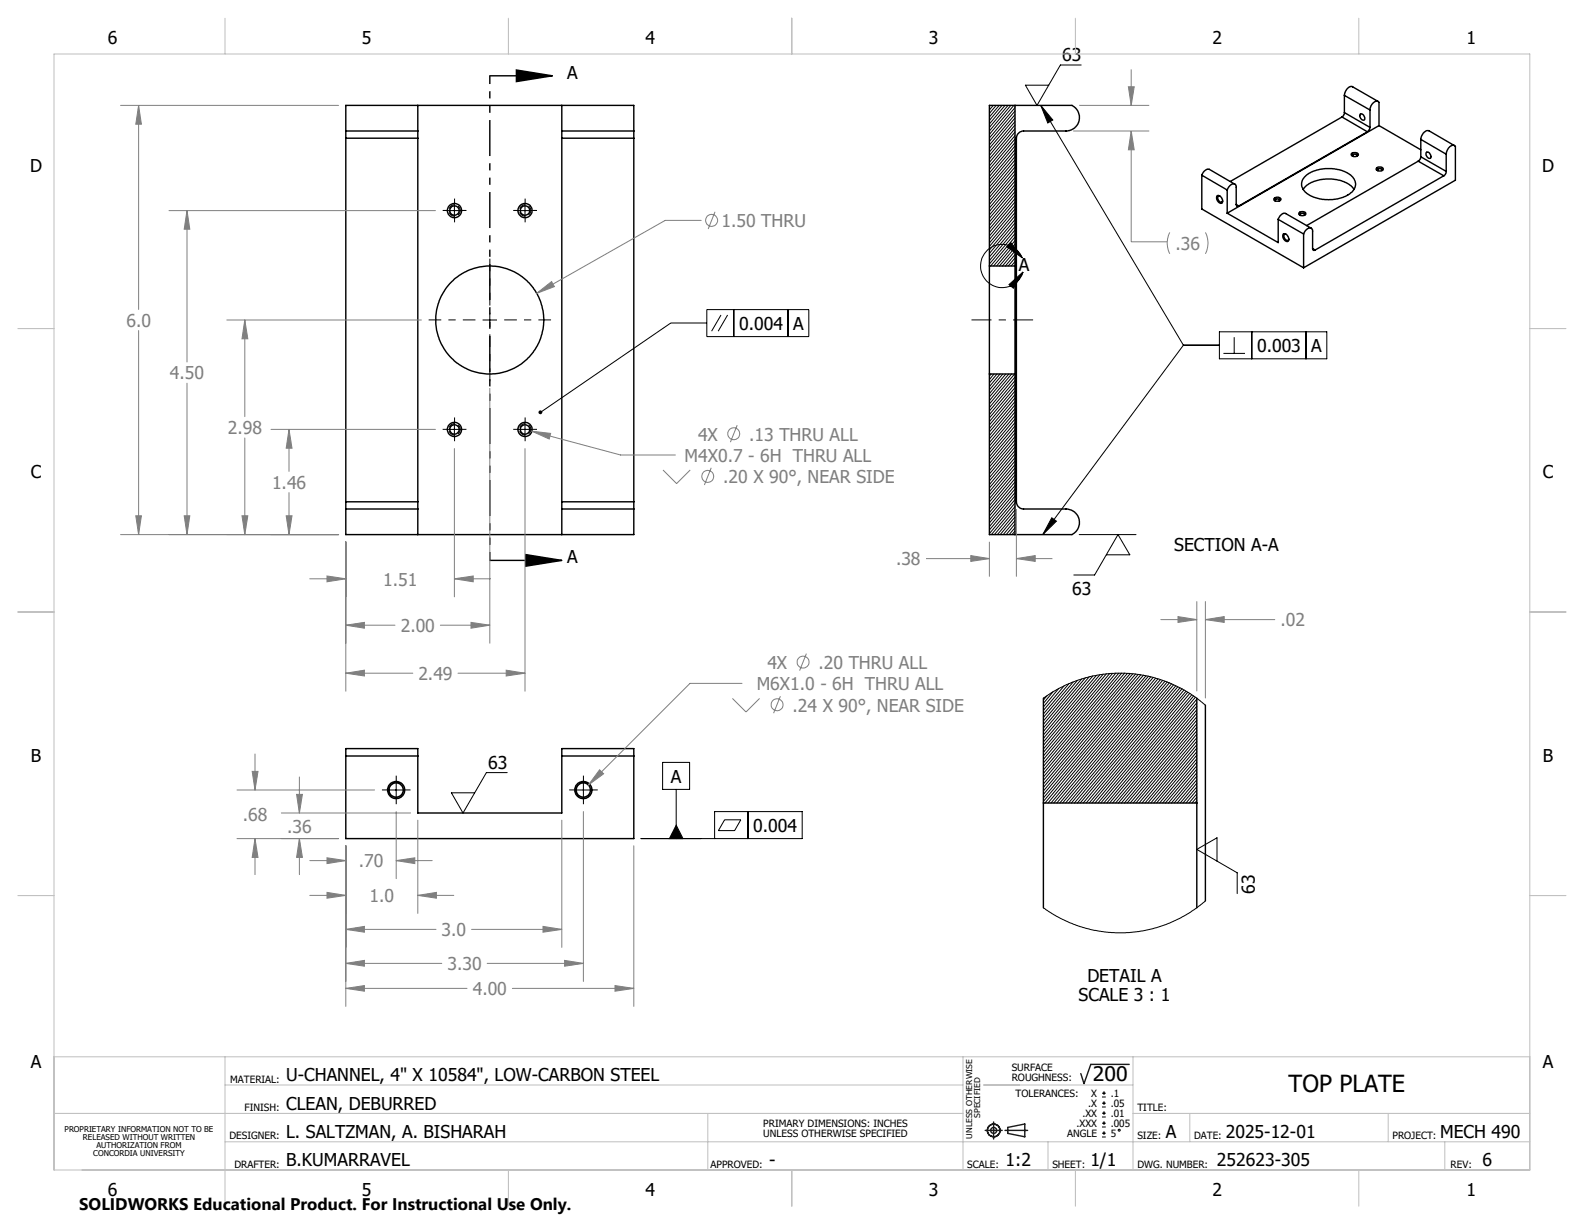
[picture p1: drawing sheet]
<svg xmlns="http://www.w3.org/2000/svg" width="279mm" height="216mm" viewBox="0 0 279 216" stroke-linecap="round" stroke-linejoin="round" font-family="sans-serif">
<g fill="none" stroke="#000" stroke-width=".25">
<path d="M73.7 18.6v4.5M86.4 13.4h11M91.1 12.3l6.3 1.1-6.3 1zM99.1 18.6v4.5M179 18.6v28.3M237.1 16.8l.2-.6 .3-.5 .4-.4 .4-.1 4.7 2.7M237.1 19.9v.3l-.4 .4M237.1 16.8l4.6 2.6M237.1 19.9l4.6 2.6M237.1 16.8v3.1M241.7 19.4l.1-.7 .5-.6a.61 .61 0 0 1 .9 0v4.1M241.7 19.4v3.1"/>
<path d="M61 23.1v-4.5h50.8v4.5M61 23.1v1.3M61 24.4v64.1M61 23.1h12.7M61 24.4h12.7M73.7 23.1v1.3M73.7 24.4v64.1M99.1 23.1v1.3M99.1 24.4v64.1M99.1 23.1h12.7M99.1 24.4h12.7M111.8 23.1v1.3"/>
<path d="M111.8 24.4v64.1M212 30.9l.5-.8 .3-.2 .5-.1 4.5 2.7M212 30.9v6l17.9 10.3M212 30.9l4.5 2.6M214.7 34.6l.2-.1 .3 .1 .3 .3 .2 .6a.47 .47 0 0 1-.6 .3 .47 .47 0 0 1-.4-.5l-.1-.2zM215.2 34.6a.39 .39 0 0 0-.5 .2 .39 .39 0 0 0 .2 .5l.1 .1a.34 .34 0 0 0 .3 .3 .34 .34 0 0 0 .4-.3M216.5 33.5l.2-.6 .6-.4a.49 .49 0 0 1 .6 0 .49 .49 0 0 1 .2 .5v3.1M216.5 37.6l9 5.2v-4.1M216.5 33.5v4.1M218.1 36.1a.3 .3 0 0 0 .1 .2 .3 .3 0 0 0 .3 0M218.1 36.1l.4 .2M224.7 35l.5-.2h.3a.36 .36 0 0 1 .4 .4 .36 .36 0 0 1-.5 .3h-.3a.4 .4 0 0 1-.4-.5z"/>
<path d="M225 35.5a.33 .33 0 0 1 .1-.4 .33 .33 0 0 1 .4 0l.2 .2v.2M225.5 38.7l.5-.8 .2-.2 .5-.1 4.6 2.7M225.5 38.7l4.4 2.6M229.1 37.5l.5-.2 .4 .1a.36 .36 0 0 1 .3 .4 .36 .36 0 0 1-.5 .2h-.4a.32 .32 0 0 1-.3-.5zM229.4 38a.31 .31 0 0 1 .1-.4 .31 .31 0 0 1 .4 0l.2 .2v.2M229.9 33.4l.6-.7 .8-.5 1.6-.5 1-.1h1l1.7 .3 1.4 .7 .8 .8M230.2 31.2l.7-.6 1.4-.6 1.4-.3h1.2l1.2 .2 1.3 .5 .8 .4 .7 .9a1.98 1.98 0 0 1-1.1 2.7l-.8 .4-1.1 .3-1.5 .1h-1.1l-1.6-.4-1.3-.8a1.81 1.81 0 0 1-.2-2.8zM236.7 20.6l4.5 2.6M236.7 20.6l-19.7 11.4M238.4 27.1l.3-.2 .8 .2a.33 .33 0 0 1 0 .4 .33 .33 0 0 1-.4 .1h-.4a.34 .34 0 0 1-.3-.5zM238.6 27.6a.37 .37 0 0 1 .2-.4 .37 .37 0 0 1 .5 .1l.1 .1-.1 .2M239.9 20.1h.4l.4 .5a.38 .38 0 0 1-.2 .6 .38 .38 0 0 1-.5-.4l-.1-.3z"/>
<path d="M241.2 23.2l-22.7 13.1M241.7 22.5l-.1 .3-.4 .4M242.8 29.7l.2-.2h.4a.39 .39 0 0 1 .6 .3 .39 .39 0 0 1-.6 .4l-.3-.1a.32 .32 0 0 1-.3-.4zM243 30.1a.36 .36 0 0 1 .2-.4 .36 .36 0 0 1 .5 .1v.3M243.2 22.2l-26.7 15.4M243.2 22.2l7.4 4.2M250.2 28.4l4.5 2.6M250.2 28.4l-19.7 11.4M250.6 24.6l.1-.5 .3-.6 .6-.4 .4-.1 4.5 2.7M250.6 27.7l-.1 .4-.3 .3M250.6 24.6l4.5 2.6M250.6 27.7l4.5 2.5"/>
<path d="M250.6 24.6v3.1M251.6 26.8l.5 .1 .2 .5a.36 .36 0 0 1 0 .5 .36 .36 0 0 1-.6-.2l-.2-.4zM254.7 31l-22.7 13.1M255.1 30.2l-.1 .4-.3 .4M255.1 27.2l.4-1.1 .5-.4a.48 .48 0 0 1 .7 .1v6l-26.8 15.4M255.1 27.2v3M174.5 46.9v19.1M174.5 46.9v-28.3h14.6a2.38 2.38 0 0 1 1.2 2.7 2.38 2.38 0 0 1-2.3 1.8h-7.4a1.33 1.33 0 0 0-1.3 1.3v64.1a1.26 1.26 0 0 0 1.3 1.3h7.4a2.38 2.38 0 0 1 2.3 1.8 2.38 2.38 0 0 1-1.2 2.7h-14.6v-28.3M174.5 46.9h4.5M179 46.9v19.1M226.3 41.3l.3-.1 .3 .1 .4 .5v.4a.38 .38 0 0 1-.3 .4 .38 .38 0 0 1-.4-.2l-.3-.6zM226.8 41.3a.39 .39 0 0 0-.4 .3 .39 .39 0 0 0 .2 .4l.2 .3a.29 .29 0 0 0 .3 .2 .29 .29 0 0 0 .2-.3"/>
<path d="M229.9 41.3l.4-.6 .4-.4a.51 .51 0 0 1 .6-.1 .51 .51 0 0 1 .2 .6v3.1M229.9 41.3v5.9M231.5 43.9a.28 .28 0 0 0 .2 .2 .28 .28 0 0 0 .3 0M231.5 43.9l.5 .2M174.5 66h4.5M179 66v28.3M61 89.8v4.5h50.8v-4.5M61 88.5v1.3M61 89.8h12.7M61 88.5h12.7M73.7 89.8v4.5M73.7 88.5v1.3"/>
<path d="M86.4 98.8h12.7M92.7 97.8l6.4 1-6.4 1.1zM99.1 89.8v4.5M99.1 88.5v1.3M99.1 89.8h12.7M99.1 88.5h12.7M111.8 88.5v1.3M61 133.3v-1.3h12.7v1.3M61 133.3h12.7M61 133.3v14.6h50.8v-14.6M73.7 133.3v10.1h25.4v-10.1M99.1 133.3v-1.3h12.7v1.3"/>
<path d="M99.1 133.3h12.7M184 123.2v18.4M211.1 123.2v18.4M212.6 124.4v34.5M184 141.6v18.5M184 141.6h27.1M211.1 141.6v18.5"/>
<circle cx="80.2" cy="37.1" r=".82"/>
<circle cx="80.2" cy="37.1" r="1.25"/>
<circle cx="92.6" cy="37.1" r=".82"/>
<circle cx="92.6" cy="37.1" r="1.25"/>
<circle cx="86.4" cy="56.4" r="9.5"/>
<circle cx="80.2" cy="75.8" r=".82"/>
<circle cx="80.2" cy="75.8" r="1.24"/>
<circle cx="92.6" cy="75.8" r=".82"/>
<circle cx="92.6" cy="75.8" r="1.24"/>
<circle cx="69.9" cy="139.3" r="1.25"/>
<circle cx="69.9" cy="139.4" r="1.51"/>
<circle cx="102.9" cy="139.3" r="1.25"/>
<circle cx="102.9" cy="139.4" r="1.52"/>
</g>
<g fill="none" stroke="#000" stroke-width=".18">
<path d="M174.7 18.6l-.2 .2M175.2 18.6l-.7 .8M175.7 18.6l-1.2 1.4M176.2 18.6l-1.7 2M176.7 18.6l-2.2 2.6M177.3 18.6l-2.8 3.3M177.8 18.6l-3.3 3.9M178.3 18.6l-3.8 4.5M178.8 18.6l-4.3 5.1M179 19l-4.5 5.3M179 19.6l-4.5 5.3M183.6 18.6l2.1 2.6-.9 .5z"/>
<path d="M183.6 18.6l25.1 42.3M190.7 11.5h-3.7l-4.1 7.1-2-3.6h4.1M78.9 37.1h2.5M80.2 35.9v2.5M91.3 37.1h2.6M92.6 35.9v2.5M179 20.2l-4.5 5.4M179 20.8l-4.5 5.4M179 21.4l-4.5 5.4M179 22l-4.5 5.4M179 22.7l-4.5 5.3M179 23.3l-4.5 5.3"/>
<path d="M179 23.9l-4.5 5.4M179 24.5l-4.5 5.4M179 25.2l-4.5 5.3M179 25.8l-4.5 5.3M179 26.4l-4.5 5.4M179 27l-4.5 5.3M179 27.6l-4.5 5.4M179 28.2l-4.5 5.4M179 28.9l-4.5 5.3M179 29.5l-4.5 5.3M179 30.1l-4.5 5.4M179 30.7l-4.5 5.4"/>
<path d="M179 31.3l-4.5 5.4M179 31.9l-4.5 5.4M179 32.6l-4.5 5.3M179 33.2l-4.5 5.3M179 33.8l-4.5 5.4M179 34.4l-4.5 5.4M179 35l-4.5 5.4M179 35.6l-4.5 5.4M179 36.3l-4.5 5.3M179 36.9l-4.5 5.3M179 37.5l-4.5 5.4M179 38.1l-4.5 5.4"/>
<path d="M179 38.7l-4.5 5.4M179 39.3l-4.5 5.4M179 40l-4.5 5.3M85.1 56.4h2.6M86.4 55.2v2.5M124.7 54.6h18v4.8h-18zM124.7 57h-6.4l-23 15.7M127.2 55.6l-1.7 2.8M128.3 55.6l-1.6 2.8M129.4 54.6v4.8M139 54.6v4.8M178 50.2l2.4-2.2-1.6 2.8z"/>
<path d="M178.3 42.8l2 2.7-2.7-2zM179 40.6l-4.5 5.4M179 41.2l-4.5 5.4M179 41.8l-4.3 5.1M179 42.4l-3.7 4.5M179 43l-3.2 3.9M179 43.7l-2.7 3.2M179 44.3l-2.2 2.6M179 44.9l-1.7 2M179 45.5l-1.2 1.4M179 46.1l-.6 .8M179 46.7l-.1 .2"/>
<path d="M180.3 45.5a3.8 3.8 0 0 0-6-1.5 3.8 3.8 0 0 0 .4 6.1 3.8 3.8 0 0 0 5.7-2.1M215.1 58.5h18.9v4.8h-18.9zM217.7 59.5v2.8M220.8 58.5v4.8M230.4 58.5v4.8M78.9 75.7h2.5M80.2 74.5v2.5M91.3 75.7h2.6M92.6 74.5v2.5M174.8 66l-.3 .3M175.3 66l-.8 1M175.9 66l-1.4 1.6"/>
<path d="M176.4 66l-1.9 2.2M176.9 66l-2.4 2.8M177.4 66l-2.9 3.4M177.9 66l-3.4 4M178.4 66l-3.9 4.7M179 66l-4.5 5.3M179 66.5l-4.5 5.4M179 67.1l-4.5 5.4M179 67.7l-4.5 5.4M179 68.4l-4.5 5.3M179 69l-4.5 5.4M179 69.6l-4.5 5.4"/>
<path d="M179 70.2l-4.5 5.4M179 70.8l-4.5 5.4M179 71.4l-4.5 5.4M179 72.1l-4.5 5.3M179 72.7l-4.5 5.4M179 73.3l-4.5 5.4M179 73.9l-4.5 5.4M179 74.5l-4.5 5.4M179 75.1l-4.5 5.4M179 75.8l-4.5 5.3M179 76.4l-4.5 5.4M179 77l-4.5 5.4"/>
<path d="M179 77.6l-4.5 5.4M179 78.2l-4.5 5.4M179 78.8l-4.5 5.4M179 79.5l-4.5 5.3M208.7 60.9h6.4M208.7 60.9l-24.8 33.4M215.8 62.3h3.8M179 80.1l-4.5 5.4M179 80.7l-4.5 5.4M179 81.3l-4.5 5.4M179 82l-4.5 5.3M179 82.5l-4.5 5.4"/>
<path d="M179 83.2l-4.5 5.3M179 83.8l-4.5 5.4M179 84.4l-4.5 5.4M179 85l-4.5 5.4M179 85.7l-4.5 5.3M179 86.3l-4.5 5.4M179 86.9l-4.5 5.4M179 87.5l-4.5 5.4M179 88.1l-4.5 5.4M179 88.7l-4.5 5.4M179 89.4l-4.1 4.9M179 90l-3.6 4.3"/>
<path d="M179 90.6l-3.1 3.7M179 91.2l-2.6 3.1M179 91.8l-2 2.5M179 92.4l-1.5 1.9M179 93.1l-1 1.2M179 93.7l-.5 .6M185.5 91.3l.8 .6-2.4 2.4zM190.4 94.3h10M195.2 97.9h4.1l-2.1-3.6-4.1 7.1h-3.7M190.8 119.8l-6.8 8M191.5 119.6l-7.5 8.8M192.1 119.4l-8.1 9.6"/>
<path d="M192.8 119.2l-8.8 10.4M193.4 119.1l-9.4 11.1M194 119l-10 11.9M194.6 118.9l-10.6 12.6M195.2 118.9l-11.2 13.2M195.7 118.8l-11.7 13.9M196.3 118.8l-12.3 14.5M196.8 118.7l-12.8 15.2M197.3 118.7l-13.3 15.9M197.8 118.7l-13.8 16.5M198.4 118.7l-14.4 17.1M198.9 118.8l-14.9 17.6"/>
<path d="M199.4 118.8l-15.4 18.3M199.8 118.9l-15.8 18.8M200.3 118.9l-16.3 19.4M200.8 119l-16.8 19.9M201.2 119l-17.2 20.5M201.7 119.1l-17.7 21M202.1 119.2l-18.1 21.6M202.6 119.3l-18.6 22.1M203 119.4l-18.7 22.2M203.4 119.5l-18.5 22.1M203.8 119.6l-18.4 22M204.3 119.7l-18.4 21.9"/>
<path d="M204.7 119.9l-18.3 21.7M68.6 139.3h2.6M69.9 138.1v2.5M89.5 136.3h-3.7l-4.1 7.1-2.1-3.6h4.1M101.6 139.3h2.6M102.9 138.1v2.5M116.9 134.5h4.7v4.7h-4.7zM119.3 139.2v8.7M184 123.2l2.8-1.8 3.5-1.5 2-.6 2.3-.4 3.9-.2 3.9 .5 3.9 1.2 3.6 1.9 2.7 2.1M184.7 122.7l-.7 .8M185.8 122l-1.8 2.1M186.8 121.4l-2.8 3.3"/>
<path d="M187.7 121l-3.7 4.3M188.5 120.6l-4.5 5.3M189.3 120.3l-5.3 6.2M190 120l-6 7.2M205.1 120l-18.2 21.6M205.5 120.2l-18.1 21.4M205.9 120.3l-17.9 21.3M206.3 120.4l-17.8 21.2M206.7 120.6l-17.7 21M207 120.8l-17.5 20.8M207.4 121l-17.4 20.6M207.8 121.1l-17.3 20.5"/>
<path d="M208.1 121.3l-17 20.3M208.5 121.5l-16.9 20.1M208.8 121.7l-16.7 19.9M209.2 121.9l-16.6 19.7M209.5 122.1l-16.4 19.5M209.9 122.3l-16.2 19.3M210.2 122.6l-16 19M210.5 122.8l-15.8 18.8M210.9 123l-15.7 18.6M211.1 123.3l-15.4 18.3M211.1 124l-14.8 17.6M211.1 124.6l-14.3 17"/>
<path d="M211.1 125.2l-13.8 16.4M211.1 125.8l-13.3 15.8M211.1 126.4l-12.8 15.2M211.1 127l-12.3 14.6M211.1 127.7l-11.7 13.9M211.1 128.3l-11.2 13.3M211.1 128.9l-10.7 12.7M211.1 129.5l-10.2 12.1M211.1 130.1l-9.7 11.5M211.1 130.7l-9.1 10.9M211.1 131.4l-8.6 10.2M211.1 132l-8.1 9.6"/>
<path d="M211.1 132.6l-7.6 9M211.1 133.2l-7.1 8.4M211.1 133.8l-6.6 7.8M211.1 134.4l-6 7.2M211.1 135.1l-5.5 6.5M211.1 135.7l-5 5.9M211.1 136.3l-4.5 5.3M211.1 136.9l-4 4.7M211.1 137.5l-3.5 4.1M211.1 138.1l-2.9 3.5M211.1 138.8l-2.4 2.8M211.1 139.4l-1.9 2.2"/>
<path d="M113.1 147.9h28.4v-4.7h-15.5v4.7M119.3 145.6l1.2 2.3h-2.4zM127.8 144.6h2.9l-1.1 1.9h-2.9zM131.9 143.2v4.7M211.1 140l-1.4 1.6M211.1 140.6l-.8 1M211.1 141.3l-.4 .3M212.6 158.9l-2.9 2.2-3.4 1.7-3.7 1.2-1.8 .3-2.3 .2-3.6-.1-2-.3-2.4-.7-3.6-1.5-2.9-1.8M214.7 151.9v-4.1l-3.6 2 7.1 4.2v3.6M194.4 193.5h.7M194.4 192.8h.7M194.4 195.3h.7"/>
<path d="M194.4 194.6h.7M194.4 197h.7M194.4 196.4h.7M194.4 198.8h.7M194.4 198.1h.7M194.4 199.9h.7M194.7 192.5v.6M194.7 194.2v.7M194.7 196v.7M194.7 197.8v.6M194.7 199.5v.7M194.4 200.6h.7"/>
<circle cx="197.4" cy="199.4" r=".16"/>
</g>
<g fill="none" stroke="#808080" stroke-width=".18">
<path d="M21.3 18.6h38.4M24.4 18.6l.5 3.3h-.9zM24.4 18.6v36M190.4 18.6h12.3M199 15.3h1.1l-.6 3.3zM199.5 12.2v6.4M29.8 37.1h47M33 37.1l.5 3.3h-1zM33 37.1v26.8M123.7 38.9h-6.4l-22.6 12.9M126.1 37.4l-1.2 3M189.3 23.1h13.4"/>
<path d="M199.5 23.1l.6 3.3h-1.1zM199.5 23.1v19.6h6.4M24.4 58.3v36M40 56.4h34.3M43.2 56.4l.5 3.4h-1zM43.2 56.4v17.1M94.7 51.8l2.6-2.1 .5 .9zM206.3 41a4.1 4.1 0 0 0 0 3.8M212.6 41a4.1 4.1 0 0 1 0 3.8M33 67.6v26.7M43.2 77.3v17M47.8 75.7h29"/>
<path d="M51 75.7l.5 3.4h-1zM51 75.7v7.4M80.2 79.1v26.2M86.4 68.5v45M92.6 79.1v42.8M93.8 76.1l3.3 .3-.2 1zM93.8 76.1l15.7 4.2h9.6M130 75l-1.2 3M21.3 94.3h38.4M24 91h.9l-.5 3.3zM32.5 91h1l-.5 3.3zM42.7 91h1l-.5 3.3z"/>
<path d="M50.5 91h1l-.5 3.3zM51 86.9v7.4M61 95.6v26.3M116.9 82.9l2.4 2.4 2.4-2.4M125.4 82.5l-1.2 3M163.3 98.5h11.2M171.2 98l3.3 .5-3.3 .5zM174.5 95.6v6.1M179.3 98.5l3.3-.5v1zM179.3 89.8v11.9M179.3 98.5h6.3M54.6 102.1h6.4"/>
<path d="M57.7 101.6l3.3 .5-3.3 .5zM61 110.3l3.3-.5v1zM61 118.7l3.3-.5v1zM61 110.3h8.7M61 118.7h11.8M77.7 110.3h8.7M80.2 102.1l3.3-.5v1zM80.2 102.1h6.3M80.8 118.7h11.8M83.1 109.8l3.3 .5-3.3 .5zM89.3 118.2l3.3 .5-3.3 .5zM142.2 115.3l-1.2 3"/>
<path d="M204.8 109.3h6.3M207.8 108.8l3.3 .5-3.3 .5zM211.1 106.1v15.8M212.6 109.3l3.3-.5v1zM212.6 106.1v17M212.6 109.3h12.3M41.8 139.3h24.3M44.5 136.1h1l-.5 3.2zM45 133v6.3M52.8 137.1v6.3M105.8 135.8l.7 .7-2.7 2zM129.2 123.2l2.4 2.4 2.4-2.4"/>
<path d="M130.9 120.5h-9.2l-17.9 18M137.7 122.8l-1.2 3M41.8 147.9h17.9M45 147.9l.5 3.3h-1zM45 147.9v6.4M49.6 143.4h22.8M52.3 140.1h1l-.5 3.3zM52.8 147.9l.5 3.3h-1zM52.8 147.9v6.4M54.6 151.8h6.4M54.6 157.9h6.4M57.7 151.3l3.3 .5-3.3 .5z"/>
<path d="M57.7 157.4l3.3 .5-3.3 .5zM61 149.2v28.3M69.9 151.8l3.3-.5v1zM69.9 143.2v11.8M69.9 151.8h6.3M73.7 157.9l3.3-.5v1zM73.7 144.7v16.4M73.7 157.9h6.3M99.1 144.7v22.4M102.9 143.2v29.9M111.8 149.2v28.3M61 169.9l3.3-.5v1z"/>
<path d="M61 163.9l3.3-.5v1zM61 174.3l3.3-.5v1zM61 169.9h16.9M61 163.9h15.9M61 174.3h21.4M83.2 163.9h15.9M85.9 169.9h17M90.4 174.3h21.4M95.8 163.4l3.3 .5-3.3 .5zM99.6 169.4l3.3 .5-3.3 .5zM108.5 173.8l3.3 .5-3.3 .5z"/>
<circle cx="125.5" cy="38.9" r="1.06"/>
<circle cx="129.4" cy="76.5" r="1.06"/>
<circle cx="124.8" cy="84" r="1.06"/>
<circle cx="141.7" cy="116.8" r="1.05"/>
<circle cx="137.1" cy="124.3" r="1.06"/>
</g>
<path d="M224.9 35.1v.3M225 35l-.1 .1M229.3 37.6v.3M229.4 37.6h-.1M238.5 27.2l.1 .3M238.6 27.1l-.1 .1M242.9 29.8l.1 .3M243 29.7l-.1 .1" fill="none" stroke="#000" stroke-width=".18" stroke-dasharray="1.3 .6" stroke-linecap="butt"/>
<path d="M225.7 35.4a.33 .33 0 0 0 0-.4 .33 .33 0 0 0-.4-.1l-.3 .1M230.1 37.9a.33 .33 0 0 0 0-.4 .33 .33 0 0 0-.4 0l-.3 .1M239.4 27.5a.33 .33 0 0 0-.1-.4 .33 .33 0 0 0-.4 0h-.3M243.8 30.1a.33 .33 0 0 0-.1-.5 .33 .33 0 0 0-.4 0l-.3 .1" fill="none" stroke="#000" stroke-width=".18" stroke-dasharray="1.3 .6" stroke-dashoffset=".6" stroke-linecap="butt"/>
<path d="M81.2 37.1a1 1 0 0 0-1.5-.9 1 1 0 0 0-.1 1.7 1 1 0 0 0 1.6-.6v-.2M93.6 37.1a1 1 0 0 0-1.4-.9 1 1 0 0 0-.2 1.7 1 1 0 0 0 1.6-.6v-.2M81.2 75.7a1 1 0 0 0-1.5-.9 1 1 0 0 0-.1 1.7 1 1 0 0 0 1.6-.6v-.2M93.6 75.7a1 1 0 0 0-1.4-.9 1 1 0 0 0-.2 1.7 1 1 0 0 0 1.6-.6v-.2" fill="none" stroke="#000" stroke-width=".18" stroke-dasharray="1.3 .6" stroke-dashoffset=".4" stroke-linecap="butt"/>
<g fill="none" stroke="#191924" stroke-width=".25">
<path d="M173.8 199.4h3M175.3 197.9v3M177.3 199.4h4M177.8 198.9l3-.6v2.2l-3-.6zM199.2 187.7h-6.8l-1.2 3.4-.6-1.7"/>
<circle cx="175.3" cy="199.4" r="1.11"/>
<circle cx="175.3" cy="199.4" r=".52"/>
</g>
<path d="M83.9 56.4h-8.3M86.4 53.9v-8.3M86.4 59v8.2M88.9 56.4h8.3" fill="none" stroke="#000" stroke-width=".18" stroke-dasharray="15.2 1.3 1.3 1.3" stroke-dashoffset="13" stroke-linecap="butt"/>
<g fill="none" stroke="#000" stroke-width=".18" stroke-dasharray="15.2 1.3 1.3 1.3" stroke-linecap="butt">
<path d="M78.9 37.1h-.8M80.2 35.9v-.9M80.2 38.4v.8M81.4 37.1h.9M91.4 37.1h-.9M92.6 35.9v-.9M92.6 38.4v.8M93.9 37.1h.8M78.9 75.7h-.8M80.2 74.5v-.9M80.2 77v.8M81.4 75.7h.9"/>
<path d="M91.4 75.7h-.9M92.6 74.5v-.9M92.6 77v.8M93.9 75.7h.8M68.6 139.3h-1.2M69.9 138.1v-1.3M71.2 139.3h1.2M101.6 139.3h-1.2M102.9 138.1v-1.3M104.2 139.3h1.2M69.9 140.6v1.3M102.9 140.6v1.3"/>
</g>
<path d="M171.4 56.4h10.8" fill="none" stroke="#000" stroke-width=".18" stroke-dasharray="15.2 1.3 1.3 1.3" stroke-dashoffset="11.7" stroke-linecap="butt"/>
<path d="M86.4 13.4v85.4" fill="none" stroke="#000" stroke-width=".25" stroke-dasharray="6.3 1.3 1.3 1.3 1.3 1.3" stroke-dashoffset="4.9" stroke-linecap="butt"/>
<g fill="none" stroke="#c0c0c0" stroke-width=".18">
<path d="M9.5 9.5h260.3v196.9h-260.3zM39.7 3.2v6.3M89.7 3.2v6.3M139.7 3.2v6.4M189.7 3.2v6.3M239.7 3.2v6.3M3.1 58h6.4M269.8 58h6.4M3.1 107.9h6.4M269.8 107.9h6.4M3.1 158h6.4M269.8 158h6.4"/>
<path d="M9.5 186.4h260.3M9.5 196.4h160.4M39.7 186.4v26.4M39.7 191.4h130.2M124.8 196.4v10M169.9 186.4v20M173.5 191.4h26.3M199.8 196.4h70M199.8 186.4v20M209.9 196.4v5M244.9 196.4v5M39.7 201.4h230.1"/>
<path d="M89.7 206.4v6.4M139.7 206.4v6.4M184.9 201.4v5M189.7 206.4v6.4M239.7 206.4v6.4M254.8 201.4v5"/>
</g>
<path d="M95 72.5a.35 .35 0 0 1 .6 0 .35 .35 0 0 1 0 .5 .35 .35 0 0 1-.6-.1l.3-.2-.3 .2z" fill="#000"/>
<path d="M171.2 98l3.3 .5-3.3 .5zM179.3 98.5l3.3-.5v1zM199 15.3h1.1l-.6 3.3zM199.5 23.1l.6 3.3h-1.1z" fill="#808080"/>
<g fill="#000">
<path d="M91.1 12.3l6.3 1.1-6.3 1zM92.7 97.8l6.4 1-6.4 1.1z"/>
<path d="M178.3 42.8l2 2.7-2.7-2zM178 50.2l2.4-2.2-1.6 2.8z"/>
<path d="M119.3 145.6l1.2 2.3h-2.4zM183.6 18.6l2.1 2.6-.9 .5zM185.5 91.3l.8 .6-2.4 2.4z"/>
</g>
<path d="M57.7 151.3l3.3 .5-3.3 .5zM69.9 151.8l3.3-.5v1zM61 169.9l3.3-.5v1zM99.6 169.4l3.3 .5-3.3 .5zM45 147.9l.5 3.3h-1zM44.5 136.1h1l-.5 3.2zM52.8 147.9l.5 3.3h-1zM52.3 140.1h1l-.5 3.3zM57.7 157.4l3.3 .5-3.3 .5zM73.7 157.9l3.3-.5v1zM61 163.9l3.3-.5v1zM95.8 163.4l3.3 .5-3.3 .5zM61 174.3l3.3-.5v1zM108.5 173.8l3.3 .5-3.3 .5zM105.8 135.8l-2 2.7 2.7-2zM61 110.3l3.3-.5v1zM83.1 109.8l3.3 .5-3.3 .5zM42.7 91h1l-.5 3.3zM43.2 56.4l.5 3.4h-1zM24 91h.9l-.5 3.3zM24.4 18.6l.5 3.3h-.9zM94.7 51.8l3.1-1.2-.5-.9zM57.7 101.6l3.3 .5-3.3 .5zM80.2 102.1l3.3-.5v1zM61 118.7l3.3-.5v1zM89.3 118.2l3.3 .5-3.3 .5zM50.5 91h1l-.5 3.3zM51 75.7l.5 3.4h-1zM32.5 91h1l-.5 3.3zM33 37.1l.5 3.3h-1zM93.8 76.1l3.1 1.3 .2-1zM212.6 109.3l3.3-.5v1zM207.8 108.8l3.3 .5-3.3 .5z" fill="#808080"/>
<text font-size="4.2" x="227.3" y="192.6">TOP PLATE</text>
<text font-size="3.5" x="192.8" y="190.6">200</text>
<g font-size="3.1">
<text x="19" y="7.8">6</text>
<text x="63.9" y="7.8">5</text>
<text x="113.9" y="7.8">4</text>
<text x="163.9" y="7.8">3</text>
<text x="187.4" y="10.8">63</text>
<text x="213.8" y="7.8">2</text>
<text x="258.7" y="7.8">1</text>
<text x="100" y="13.9">A</text>
<text x="5.3" y="30.4">D</text>
<text x="272" y="30.4">D</text>
<text x="179.7" y="47.8">A</text>
<text x="130.4" y="58.2">0.004</text>
<text x="139.9" y="58.2">A</text>
<text x="221.7" y="62.1">0.003</text>
<text x="231.3" y="62.1">A</text>
<text x="5.4" y="84.4">C</text>
<text x="272.1" y="84.4">C</text>
<text x="100" y="99.3">A</text>
<text x="207.1" y="97.1">SECTION A-A</text>
<text x="189.1" y="104.9">63</text>
<text x="5.4" y="134.4">B</text>
<text x="86.1" y="135.6">63</text>
<text x="272.1" y="134.4">B</text>
<text x="118.4" y="138.1">A</text>
<text x="132.9" y="146.7">0.004</text>
<text x="221.3" y="157.6" transform="rotate(-90 221.3 157.6)">63</text>
<text x="191.8" y="173.3">DETAIL A</text>
<text x="190.3" y="176.6">SCALE 3 : 1</text>
<text x="5.4" y="188.4">A</text>
<text x="50.5" y="190.7">U-CHANNEL, 4&quot; X 10584&quot;, LOW-CARBON STEEL</text>
<text x="272.1" y="188.4">A</text>
<text x="50.5" y="195.7">CLEAN, DEBURRED</text>
<text x="50.5" y="200.7">L. SALTZMAN, A. BISHARAH</text>
<text x="205.7" y="200.7">A</text>
<text x="216.2" y="200.7">2025-12-01</text>
<text x="254" y="200.7">MECH 490</text>
<text x="50.5" y="205.7">B.KUMARRAVEL</text>
<text x="135.7" y="205.7">-</text>
<text x="177.4" y="205.7">1:2</text>
<text x="192.3" y="205.7">1/1</text>
<text x="214.6" y="205.7">252623-305</text>
<text x="261.5" y="205.7">6</text>
<text x="19" y="211">6</text>
<text x="63.9" y="211">5</text>
<text x="113.9" y="211">4</text>
<text x="163.9" y="211">3</text>
<text x="213.8" y="211">2</text>
<text x="258.7" y="211">1</text>
</g>
<g font-size="3.1" fill="#808080">
<text x="127.3" y="40.1">1.50 THRU</text>
<text x="207.3" y="44.1">.36</text>
<text x="22.3" y="57.6">6.0</text>
<text x="30" y="66.9">4.50</text>
<text x="40.2" y="76.6">2.98</text>
<text x="123.1" y="77.7">4X</text>
<text x="132.2" y="77.7">.13 THRU ALL</text>
<text x="120.8" y="81.5">M4X0.7 - 6H THRU ALL</text>
<text x="48" y="86.2">1.46</text>
<text x="127.6" y="85.2">.20 X 90°, NEAR SIDE</text>
<text x="158" y="99.7">.38</text>
<text x="67.6" y="103.3">1.51</text>
<text x="70.7" y="111.5">2.00</text>
<text x="225.8" y="110.5">.02</text>
<text x="73.8" y="119.9">2.49</text>
<text x="135.4" y="118">4X</text>
<text x="144.4" y="118">.20 THRU ALL</text>
<text x="133.5" y="121.7">M6X1.0 - 6H THRU ALL</text>
<text x="139.8" y="125.5">.24 X 90°, NEAR SIDE</text>
<text x="42.8" y="144.8">.68</text>
<text x="50.7" y="146.9">.36</text>
<text x="63.3" y="153">.70</text>
<text x="65.2" y="159.1">1.0</text>
<text x="77.9" y="165.1">3.0</text>
<text x="78.9" y="171.1">3.30</text>
<text x="83.4" y="175.5">4.00</text>
</g>
<text font-size="3" x="14" y="213.5">SOLIDWORKS Educational Product. For Instructional Use Only.</text>
<g font-size="1.8">
<text x="40.6" y="191">MATERIAL:</text>
<text x="178.5" y="189">SURFACE</text>
<text x="178.5" y="190.8">ROUGHNESS:</text>
<text x="43.1" y="196">FINISH:</text>
<text x="179.1" y="193.5">TOLERANCES:</text>
<text x="190.9" y="197">.XX</text>
<text x="191.9" y="195.3">.X</text>
<text x="192.5" y="193.5">X</text>
<text x="195.9" y="193.5">.1</text>
<text x="195.9" y="195.3">.05</text>
<text x="195.9" y="197">.01</text>
<text x="200.6" y="196">TITLE:</text>
<text x="40.5" y="201">DESIGNER:</text>
<text x="134.6" y="198.8">PRIMARY DIMENSIONS: INCHES</text>
<text x="134.6" y="200.5">UNLESS OTHERWISE SPECIFIED</text>
<text x="188.2" y="200.5">ANGLE</text>
<text x="189.9" y="198.8">.XXX</text>
<text x="195.9" y="198.8">.005</text>
<text x="195.9" y="200.5">5</text>
<text x="200.6" y="201">SIZE:</text>
<text x="210.6" y="201">DATE:</text>
<text x="245.6" y="201">PROJECT:</text>
<text x="41.3" y="206">DRAFTER:</text>
<text x="125.3" y="206">APPROVED:</text>
<text x="170.6" y="206">SCALE:</text>
<text x="185.6" y="206">SHEET:</text>
<text x="200.6" y="206">DWG. NUMBER:</text>
<text x="255.9" y="206">REV:</text>
</g>
<g font-size="1.4">
<text x="172.9" y="197.2" transform="rotate(-90 172.9 197.2)">SPECIFIED</text>
<text x="11.4" y="199.7">PROPRIETARY INFORMATION NOT TO BE</text>
<text x="14.6" y="201.1">RELEASED WITHOUT WRITTEN</text>
<text x="16.5" y="203.9">CONCORDIA UNIVERSITY</text>
<text x="17" y="202.5">AUTHORIZATION FROM</text>
<text x="171.5" y="200.8" transform="rotate(-90 171.5 200.8)">UNLESS OTHERWISE</text>
</g>
</svg>
